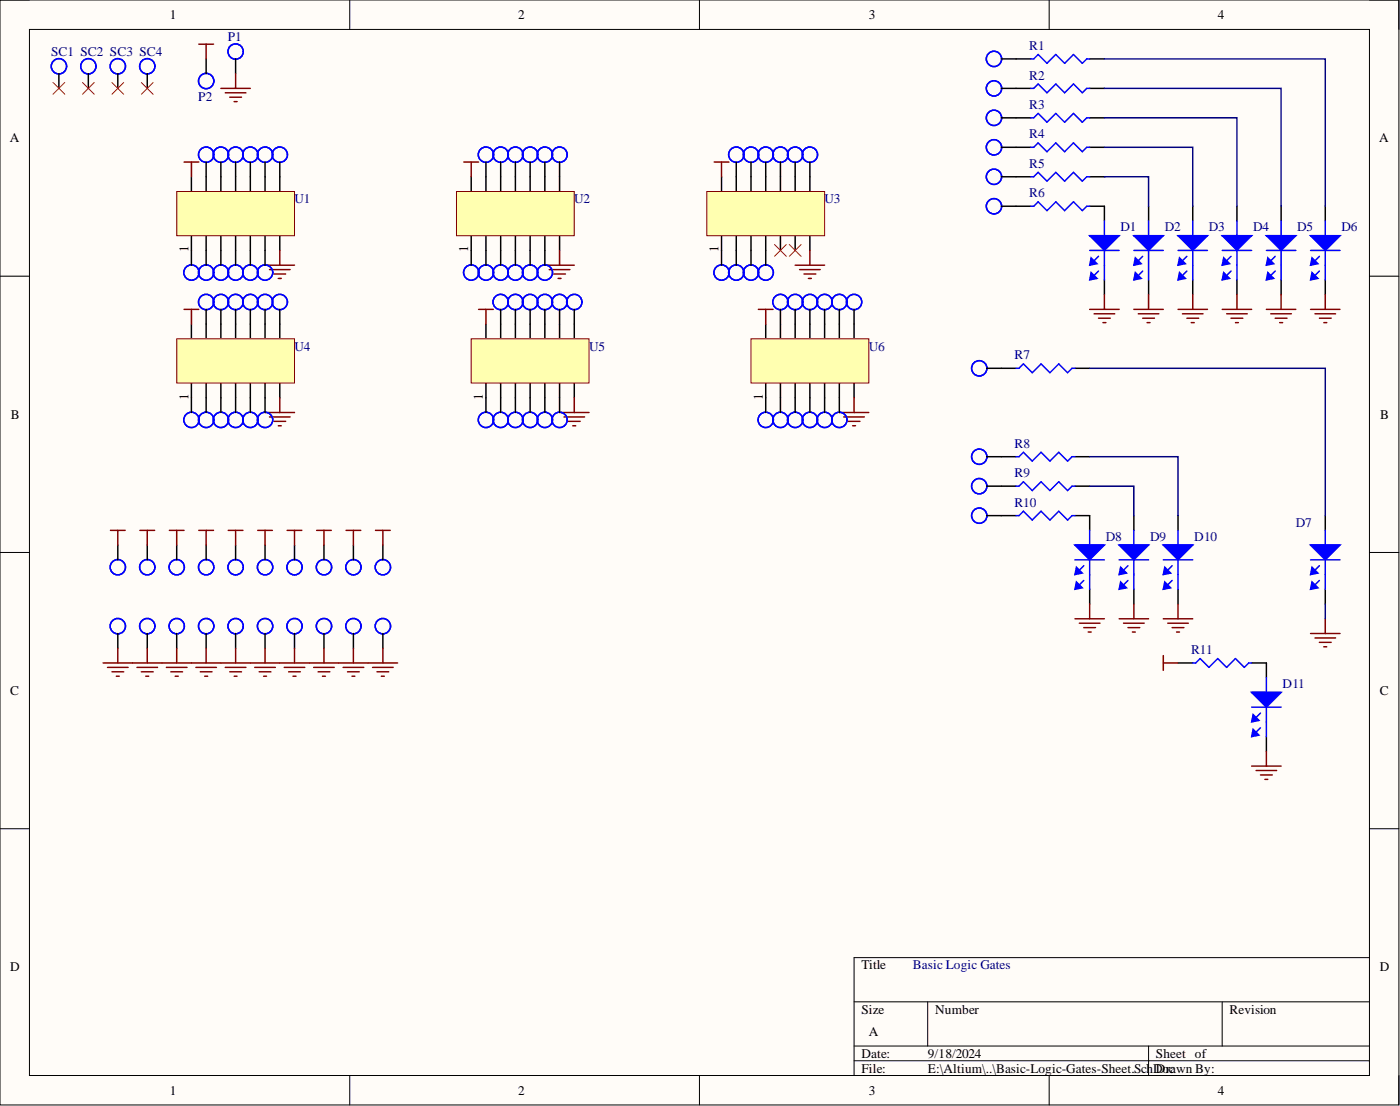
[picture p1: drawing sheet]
<svg xmlns="http://www.w3.org/2000/svg" width="241mm" height="190mm" viewBox="0 0 241 190" stroke-linecap="round" stroke-linejoin="round" font-family="sans-serif">
<path d="M0 0h241.1v190.3h-241.1z" fill-rule="evenodd" fill="#fffcf8"/>
<path d="M0 0h241.1v190.3h-241.1z" fill="none" stroke="#000" stroke-width=".17"/>
<path d="M5.1 5.1h230.9v180.1h-230.9z" fill-rule="evenodd" fill="#fffcf8"/>
<g fill="none" stroke="#000" stroke-width=".17">
<path d="M0 0h5.1M60.3 0v5.1M120.6 0v5.1M180.8 0v5.1M236 0h5.1v5.1M5.1 5.1h230.9v180.1h-230.9zM0 47.6h5.1M236 47.6h5.1M0 95.2h5.1M236 95.2h5.1M0 142.7h5.1M236 142.7h5.1"/>
<path d="M147.2 172.6h88.8M159.9 172.6v7.6M210.7 172.6v7.6M236 164.9h-88.8v20.3M60.3 185.2v5.1M120.6 185.2v5.1M147.2 180.2h88.8M147.2 182.7h88.8M180.8 185.2v5.1M198 180.2v5M241.1 185.2v5.1"/>
</g>
<g fill="none" stroke="#000" stroke-width=".25">
<path d="M81.2 30.4v2.6M83.8 30.4v2.6M86.3 30.4v2.6M88.8 30.4v2.6M91.4 30.4v2.6M93.9 30.4v2.6M96.4 30.4v2.6M81.2 40.6v2.5M83.8 40.6v2.5M86.3 40.6v2.5M88.8 40.6v2.5M91.4 40.6v2.5"/>
<path d="M93.9 40.6v2.5M96.4 40.6v2.5"/>
</g>
<path d="M78.7 33h20.3v7.6h-20.3z" fill-rule="evenodd" fill="#ffffb0"/>
<path d="M78.7 33h20.3v7.6h-20.3z" fill="none" stroke="#800000" stroke-width=".17"/>
<g fill="none" stroke="#000" stroke-width=".25">
<path d="M124.4 30.4v2.6M126.9 30.4v2.6M129.4 30.4v2.6M132 30.4v2.6M134.5 30.4v2.6M137.1 30.4v2.6M139.6 30.4v2.6M124.4 40.6v2.5M126.9 40.6v2.5M129.4 40.6v2.5M132 40.6v2.5M134.5 40.6v2.5"/>
<path d="M137.1 40.6v2.5M139.6 40.6v2.5"/>
</g>
<path d="M121.8 33h20.3v7.6h-20.3z" fill-rule="evenodd" fill="#ffffb0"/>
<path d="M121.8 33h20.3v7.6h-20.3z" fill="none" stroke="#800000" stroke-width=".17"/>
<g fill="none" stroke="#000" stroke-width=".25">
<path d="M33 30.4v2.6M35.5 30.4v2.6M38.1 30.4v2.6M40.6 30.4v2.6M43.1 30.4v2.6M45.7 30.4v2.6M48.2 30.4v2.6M33 40.6v2.5M35.5 40.6v2.5M38.1 40.6v2.5M40.6 40.6v2.5M43.1 40.6v2.5"/>
<path d="M45.7 40.6v2.5M48.2 40.6v2.5"/>
</g>
<path d="M30.5 33h20.3v7.6h-20.3z" fill-rule="evenodd" fill="#ffffb0"/>
<path d="M30.5 33h20.3v7.6h-20.3z" fill="none" stroke="#800000" stroke-width=".17"/>
<g fill="none" stroke="#000" stroke-width=".25">
<path d="M33 55.8v2.6M35.5 55.8v2.6M38.1 55.8v2.6M40.6 55.8v2.6M43.1 55.8v2.6M45.7 55.8v2.6M48.2 55.8v2.6M33 66v2.5M35.5 66v2.5M38.1 66v2.5M40.6 66v2.5M43.1 66v2.5"/>
<path d="M45.7 66v2.5M48.2 66v2.5"/>
</g>
<path d="M30.5 58.4h20.3v7.6h-20.3z" fill-rule="evenodd" fill="#ffffb0"/>
<path d="M30.5 58.4h20.3v7.6h-20.3z" fill="none" stroke="#800000" stroke-width=".17"/>
<g fill="none" stroke="#000" stroke-width=".25">
<path d="M83.8 55.8v2.6M86.3 55.8v2.6M88.8 55.8v2.6M91.4 55.8v2.6M93.9 55.8v2.6M96.4 55.8v2.6M99 55.8v2.6M83.8 66v2.5M86.3 66v2.5M88.8 66v2.5M91.4 66v2.5M93.9 66v2.5"/>
<path d="M96.4 66v2.5M99 66v2.5"/>
</g>
<path d="M81.2 58.4h20.3v7.6h-20.3z" fill-rule="evenodd" fill="#ffffb0"/>
<path d="M81.2 58.4h20.3v7.6h-20.3z" fill="none" stroke="#800000" stroke-width=".17"/>
<g fill="none" stroke="#000" stroke-width=".25">
<path d="M132 55.8v2.6M134.5 55.8v2.6M137.1 55.8v2.6M139.6 55.8v2.6M142.1 55.8v2.6M144.7 55.8v2.6M147.2 55.8v2.6M132 66v2.5M134.5 66v2.5M137.1 66v2.5M139.6 66v2.5M142.1 66v2.5"/>
<path d="M144.7 66v2.5M147.2 66v2.5"/>
</g>
<path d="M129.4 58.4h20.3v7.6h-20.3z" fill-rule="evenodd" fill="#ffffb0"/>
<path d="M129.4 58.4h20.3v7.6h-20.3z" fill="none" stroke="#800000" stroke-width=".17"/>
<g fill="none" stroke="#800000" stroke-width=".25">
<path d="M45.7 45.7h5.1M46.4 46.4h3.6M47.2 47.2h2M48 48h.5M48.2 43.1v2.6M93.9 45.7h5.1M94.7 46.4h3.5M95.4 47.2h2.1M96.2 48h.5M96.4 43.1v2.6M137.1 45.7h5M137.8 46.4h3.6"/>
<path d="M138.6 47.2h2M139.3 48h.5M139.6 43.1v2.6M45.7 71.1h5.1M46.4 71.8h3.6M47.2 72.6h2M48 73.3h.5M48.2 68.5v2.6M96.4 71.1h5.1M97.2 71.8h3.6M98 72.6h2M98.7 73.3h.5"/>
<path d="M99 68.5v2.6M144.7 71.1h5M145.4 71.8h3.6M146.2 72.6h2M147 73.3h.5M147.2 68.5v2.6"/>
</g>
<path d="M190.4 35.5v2.6M190.4 48.2v2.5" fill="none" stroke="#000" stroke-width=".25"/>
<path d="M190.4 38.1v2.5M187.8 40.6h5.1M190.4 45.7v2.5" fill="none" stroke="#00f" stroke-width=".25"/>
<path d="M187.8 40.6h5.1l-2.5 2.5z" fill="#00f"/>
<path d="M187.8 40.6h5.1l-2.5 2.5zM187.8 43.1h5.1M189.3 44.2l-1.5 1.5M190.4 43.1v2.6" fill="none" stroke="#00f" stroke-width=".25"/>
<path d="M188.1 44.4l1 1-1.3 .3z" fill="#00f"/>
<path d="M188.1 44.4l1 1-1.3 .3zM189.3 46.7l-1.5 1.5" fill="none" stroke="#00f" stroke-width=".25"/>
<path d="M188.1 46.9l1 1.1-1.3 .2z" fill="#00f"/>
<path d="M198 38.1v2.5M188.1 46.9l1 1.1-1.3 .2zM195.4 40.6h5.1M198 45.7v2.5" fill="none" stroke="#00f" stroke-width=".25"/>
<path d="M198 35.5v2.6M198 48.2v2.5" fill="none" stroke="#000" stroke-width=".25"/>
<path d="M195.4 40.6h5.1l-2.5 2.5z" fill="#00f"/>
<path d="M195.4 40.6h5.1l-2.5 2.5zM195.4 43.1h5.1M196.9 44.2l-1.5 1.5M198 43.1v2.6" fill="none" stroke="#00f" stroke-width=".25"/>
<path d="M195.7 44.4l1 1-1.3 .3z" fill="#00f"/>
<path d="M195.7 44.4l1 1-1.3 .3zM196.9 46.7l-1.5 1.5" fill="none" stroke="#00f" stroke-width=".25"/>
<path d="M195.7 46.9l1 1.1-1.3 .2z" fill="#00f"/>
<path d="M205.6 38.1v2.5M195.7 46.9l1 1.1-1.3 .2zM203 40.6h5.1M205.6 45.7v2.5" fill="none" stroke="#00f" stroke-width=".25"/>
<path d="M205.6 35.5v2.6M205.6 48.2v2.5" fill="none" stroke="#000" stroke-width=".25"/>
<path d="M203 40.6h5.1l-2.5 2.5z" fill="#00f"/>
<path d="M203 40.6h5.1l-2.5 2.5zM203 43.1h5.1M204.6 44.2l-1.6 1.5M205.6 43.1v2.6" fill="none" stroke="#00f" stroke-width=".25"/>
<path d="M203.3 44.4l1 1-1.3 .3z" fill="#00f"/>
<path d="M203.3 44.4l1 1-1.3 .3zM204.6 46.7l-1.6 1.5" fill="none" stroke="#00f" stroke-width=".25"/>
<path d="M203.3 46.9l1 1.1-1.3 .2z" fill="#00f"/>
<path d="M213.2 38.1v2.5M203.3 46.9l1 1.1-1.3 .2zM210.7 40.6h5M213.2 45.7v2.5" fill="none" stroke="#00f" stroke-width=".25"/>
<path d="M213.2 35.5v2.6M213.2 48.2v2.5" fill="none" stroke="#000" stroke-width=".25"/>
<path d="M210.7 40.6h5l-2.5 2.5z" fill="#00f"/>
<path d="M210.7 40.6h5l-2.5 2.5zM210.7 43.1h5M212.2 44.2l-1.5 1.5M213.2 43.1v2.6" fill="none" stroke="#00f" stroke-width=".25"/>
<path d="M210.9 44.4l1 1-1.2 .3z" fill="#00f"/>
<path d="M210.9 44.4l1 1-1.2 .3zM212.2 46.7l-1.5 1.5" fill="none" stroke="#00f" stroke-width=".25"/>
<path d="M210.9 46.9l1 1.1-1.2 .2z" fill="#00f"/>
<path d="M220.8 38.1v2.5M210.9 46.9l1 1.1-1.2 .2zM218.3 40.6h5M220.8 45.7v2.5" fill="none" stroke="#00f" stroke-width=".25"/>
<path d="M220.8 35.5v2.6M220.8 48.2v2.5" fill="none" stroke="#000" stroke-width=".25"/>
<path d="M218.3 40.6h5l-2.5 2.5z" fill="#00f"/>
<path d="M218.3 40.6h5l-2.5 2.5zM218.3 43.1h5M219.8 44.2l-1.5 1.5M220.8 43.1v2.6" fill="none" stroke="#00f" stroke-width=".25"/>
<path d="M218.5 44.4l1 1-1.2 .3z" fill="#00f"/>
<path d="M218.5 44.4l1 1-1.2 .3zM219.8 46.7l-1.5 1.5" fill="none" stroke="#00f" stroke-width=".25"/>
<path d="M218.5 46.9l1 1.1-1.2 .2z" fill="#00f"/>
<path d="M177.7 15.2h.5l.7-.7 1.6 1.5 1.5-1.5 1.5 1.5 1.5-1.5 1.5 1.5 .8-.8h.5M177.7 35.5h.5l.7-.7 1.6 1.5 1.5-1.5 1.5 1.5 1.5-1.5 1.5 1.5 .8-.8h.5M177.7 20.3h.5l.7-.8 1.6 1.6 1.5-1.6 1.5 1.6 1.5-1.6 1.5 1.6 .8-.8h.5M177.7 25.4h.5l.7-.8 1.6 1.5 1.5-1.5 1.5 1.5 1.5-1.5 1.5 1.5 .8-.7h.5M177.7 30.4h.5l.7-.7 1.6 1.5 1.5-1.5 1.5 1.5 1.5-1.5 1.5 1.5 .8-.8h.5M218.5 46.9l1 1.1-1.2 .2zM185.3 93.9h5.1M187.8 91.4v2.5M187.8 99v2.5" fill="none" stroke="#00f" stroke-width=".25"/>
<g fill="none" stroke="#800000" stroke-width=".25">
<path d="M187.8 53.3h5.1M188.6 54h3.5M189.3 54.8h2.1M190.1 55.6h.5M190.4 50.7v2.6M195.4 53.3h5.1M196.2 54h3.5M196.9 54.8h2.1M197.7 55.6h.5M198 50.7v2.6M203 53.3h5.1M203.8 54h3.6"/>
<path d="M204.6 54.8h2M205.3 55.6h.5M205.6 50.7v2.6M210.7 53.3h5M211.4 54h3.6M212.2 54.8h2M212.9 55.6h.5M213.2 50.7v2.6M218.3 53.3h5M219 54h3.6M219.8 54.8h2M220.6 55.6h.5"/>
<path d="M220.8 50.7v2.6"/>
</g>
<path d="M175.1 15.2h2.6M187.8 15.2h2.6M175.1 35.5h2.6M175.1 20.3h2.6M175.1 25.4h2.6M175.1 30.4h2.6M187.8 35.5h2.6M187.8 20.3h2.6M187.8 25.4h2.6M187.8 30.4h2.6M187.8 88.8v2.6M187.8 101.5v2.5" fill="none" stroke="#000" stroke-width=".25"/>
<path d="M185.3 93.9h5.1l-2.6 2.5z" fill="#00f"/>
<path d="M185.3 93.9h5.1l-2.6 2.5zM185.3 96.4h5.1M186.8 97.4l-1.5 1.6M187.8 96.4v2.6" fill="none" stroke="#00f" stroke-width=".25"/>
<path d="M185.5 97.7l1 1-1.2 .3z" fill="#00f"/>
<path d="M185.5 97.7l1 1-1.2 .3zM186.8 100l-1.5 1.5" fill="none" stroke="#00f" stroke-width=".25"/>
<path d="M185.5 100.2l1 1-1.2 .3z" fill="#00f"/>
<path d="M192.9 93.9h5.1M195.4 91.4v2.5M195.4 99v2.5M185.5 100.2l1 1-1.2 .3z" fill="none" stroke="#00f" stroke-width=".25"/>
<path d="M195.4 88.8v2.6M195.4 101.5v2.5" fill="none" stroke="#000" stroke-width=".25"/>
<path d="M192.9 93.9h5.1l-2.6 2.5z" fill="#00f"/>
<path d="M192.9 93.9h5.1l-2.6 2.5zM192.9 96.4h5.1M194.4 97.4l-1.5 1.6M195.4 96.4v2.6" fill="none" stroke="#00f" stroke-width=".25"/>
<path d="M193.1 97.7l1.1 1-1.3 .3z" fill="#00f"/>
<path d="M193.1 97.7l1.1 1-1.3 .3zM194.4 100l-1.5 1.5" fill="none" stroke="#00f" stroke-width=".25"/>
<path d="M193.1 100.2l1.1 1-1.3 .3z" fill="#00f"/>
<path d="M200.5 93.9h5.1M203 91.4v2.5M203 99v2.5M193.1 100.2l1.1 1-1.3 .3z" fill="none" stroke="#00f" stroke-width=".25"/>
<path d="M203 88.8v2.6M203 101.5v2.5" fill="none" stroke="#000" stroke-width=".25"/>
<path d="M200.5 93.9h5.1l-2.6 2.5z" fill="#00f"/>
<path d="M200.5 93.9h5.1l-2.6 2.5zM200.5 96.4h5.1M202 97.4l-1.5 1.6M203 96.4v2.6" fill="none" stroke="#00f" stroke-width=".25"/>
<path d="M200.8 97.7l1 1-1.3 .3z" fill="#00f"/>
<path d="M200.8 97.7l1 1-1.3 .3zM202 100l-1.5 1.5" fill="none" stroke="#00f" stroke-width=".25"/>
<path d="M200.8 100.2l1 1-1.3 .3z" fill="#00f"/>
<path d="M175.1 78.7h.5l.8-.8 1.5 1.5 1.5-1.5 1.6 1.5 1.5-1.5 1.5 1.5 .8-.7h.5M175.1 88.8h.5l.8-.7 1.5 1.5 1.5-1.5 1.6 1.5 1.5-1.5 1.5 1.5 .8-.8h.5M175.1 83.7h.5l.8-.7 1.5 1.5 1.5-1.5 1.6 1.5 1.5-1.5 1.5 1.5 .8-.8h.5M200.8 100.2l1 1-1.3 .3zM215.7 119.3h5.1M218.3 116.7v2.6M218.3 124.3v2.6" fill="none" stroke="#00f" stroke-width=".25"/>
<g fill="none" stroke="#800000" stroke-width=".25">
<path d="M185.3 106.6h5.1M186 107.3h3.6M186.8 108.1h2M187.6 108.9h.5M187.8 104v2.6M192.9 106.6h5.1M193.7 107.3h3.5M194.4 108.1h2M195.2 108.9h.5M195.4 104v2.6M200.5 106.6h5.1M201.3 107.3h3.5"/>
<path d="M202 108.1h2.1M202.8 108.9h.5M203 104v2.6"/>
</g>
<path d="M172.6 78.7h2.5M185.3 78.7h2.5M172.6 88.8h2.5M172.6 83.7h2.5M185.3 88.8h2.5M185.3 83.7h2.5M218.3 114.2v2.5M218.3 126.9v2.5" fill="none" stroke="#000" stroke-width=".25"/>
<path d="M215.7 119.3h5.1l-2.5 2.5z" fill="#00f"/>
<path d="M215.7 119.3h5.1l-2.5 2.5zM215.7 121.8h5.1M217.3 122.8l-1.6 1.5M218.3 121.8v2.5" fill="none" stroke="#00f" stroke-width=".25"/>
<path d="M216 123.1l1 1-1.3 .2z" fill="#00f"/>
<path d="M216 123.1l1 1-1.3 .2zM217.3 125.4l-1.6 1.5" fill="none" stroke="#00f" stroke-width=".25"/>
<path d="M216 125.6l1 1-1.3 .3z" fill="#00f"/>
<g fill="none" stroke="#00f" stroke-width=".25">
<path d="M225.9 93.9h5.1M228.4 91.4v2.5M228.4 99v2.5M205.6 114.2h.5l.7-.8 1.6 1.6 1.5-1.6 1.5 1.6 1.5-1.6 1.6 1.6 .7-.8h.5M216 125.6l1 1-1.3 .3z"/>
<circle cx="10.2" cy="11.4" r="1.32"/>
<circle cx="15.2" cy="11.4" r="1.32"/>
<circle cx="20.3" cy="11.4" r="1.32"/>
<circle cx="25.4" cy="11.4" r="1.32"/>
<circle cx="35.5" cy="14" r="1.32"/>
<circle cx="40.6" cy="8.9" r="1.32"/>
<circle cx="35.5" cy="26.6" r="1.32"/>
<circle cx="38.1" cy="26.6" r="1.32"/>
<circle cx="40.6" cy="26.6" r="1.32"/>
<circle cx="43.1" cy="26.6" r="1.32"/>
<circle cx="45.7" cy="26.6" r="1.32"/>
<circle cx="48.2" cy="26.6" r="1.32"/>
<circle cx="83.8" cy="26.6" r="1.32"/>
<circle cx="86.3" cy="26.6" r="1.32"/>
<circle cx="88.8" cy="26.6" r="1.32"/>
<circle cx="91.4" cy="26.6" r="1.32"/>
<circle cx="93.9" cy="26.6" r="1.32"/>
<circle cx="96.4" cy="26.6" r="1.32"/>
<circle cx="126.9" cy="26.6" r="1.32"/>
<circle cx="129.4" cy="26.6" r="1.32"/>
<circle cx="132" cy="26.6" r="1.32"/>
<circle cx="134.5" cy="26.6" r="1.32"/>
<circle cx="137.1" cy="26.6" r="1.32"/>
<circle cx="139.6" cy="26.6" r="1.32"/>
<circle cx="33" cy="46.9" r="1.32"/>
<circle cx="35.5" cy="52" r="1.32"/>
<circle cx="35.5" cy="46.9" r="1.32"/>
<circle cx="38.1" cy="52" r="1.32"/>
<circle cx="38.1" cy="46.9" r="1.32"/>
<circle cx="40.6" cy="52" r="1.32"/>
<circle cx="40.6" cy="46.9" r="1.32"/>
<circle cx="43.1" cy="52" r="1.32"/>
<circle cx="43.1" cy="46.9" r="1.32"/>
<circle cx="45.7" cy="52" r="1.32"/>
<circle cx="45.7" cy="46.9" r="1.32"/>
<circle cx="48.2" cy="52" r="1.32"/>
<circle cx="81.2" cy="46.9" r="1.32"/>
<circle cx="83.8" cy="46.9" r="1.32"/>
<circle cx="86.3" cy="52" r="1.32"/>
<circle cx="86.3" cy="46.9" r="1.32"/>
<circle cx="88.8" cy="52" r="1.32"/>
<circle cx="88.8" cy="46.9" r="1.32"/>
<circle cx="91.4" cy="52" r="1.32"/>
<circle cx="91.4" cy="46.9" r="1.32"/>
<circle cx="93.9" cy="52" r="1.32"/>
<circle cx="93.9" cy="46.9" r="1.32"/>
<circle cx="96.4" cy="52" r="1.32"/>
<circle cx="99" cy="52" r="1.32"/>
<circle cx="124.4" cy="46.9" r="1.32"/>
<circle cx="126.9" cy="46.9" r="1.32"/>
<circle cx="129.4" cy="46.9" r="1.32"/>
<circle cx="132" cy="46.9" r="1.32"/>
<circle cx="134.5" cy="52" r="1.32"/>
<circle cx="137.1" cy="52" r="1.32"/>
<circle cx="139.6" cy="52" r="1.32"/>
<circle cx="142.1" cy="52" r="1.32"/>
<circle cx="144.7" cy="52" r="1.32"/>
<circle cx="147.2" cy="52" r="1.32"/>
<circle cx="33" cy="72.3" r="1.32"/>
<circle cx="35.5" cy="72.3" r="1.32"/>
<circle cx="38.1" cy="72.3" r="1.32"/>
<circle cx="40.6" cy="72.3" r="1.32"/>
<circle cx="43.1" cy="72.3" r="1.32"/>
<circle cx="45.7" cy="72.3" r="1.32"/>
<circle cx="83.8" cy="72.3" r="1.32"/>
<circle cx="86.3" cy="72.3" r="1.32"/>
<circle cx="88.8" cy="72.3" r="1.32"/>
<circle cx="91.4" cy="72.3" r="1.32"/>
<circle cx="93.9" cy="72.3" r="1.32"/>
<circle cx="96.4" cy="72.3" r="1.32"/>
<circle cx="132" cy="72.3" r="1.32"/>
<circle cx="134.5" cy="72.3" r="1.32"/>
<circle cx="137.1" cy="72.3" r="1.32"/>
<circle cx="139.6" cy="72.3" r="1.32"/>
<circle cx="142.1" cy="72.3" r="1.32"/>
<circle cx="144.7" cy="72.3" r="1.32"/>
<circle cx="20.3" cy="97.7" r="1.32"/>
<circle cx="25.4" cy="97.7" r="1.32"/>
<circle cx="30.5" cy="97.7" r="1.32"/>
<circle cx="35.5" cy="97.7" r="1.32"/>
<circle cx="40.6" cy="97.7" r="1.32"/>
<circle cx="45.7" cy="97.7" r="1.32"/>
<circle cx="50.8" cy="97.7" r="1.32"/>
<circle cx="55.8" cy="97.7" r="1.32"/>
<circle cx="60.9" cy="97.7" r="1.32"/>
<circle cx="66" cy="97.7" r="1.32"/>
<circle cx="20.3" cy="107.8" r="1.32"/>
<circle cx="25.4" cy="107.8" r="1.32"/>
<circle cx="30.5" cy="107.8" r="1.32"/>
<circle cx="35.5" cy="107.8" r="1.32"/>
<circle cx="40.6" cy="107.8" r="1.32"/>
<circle cx="45.7" cy="107.8" r="1.32"/>
<circle cx="50.8" cy="107.8" r="1.32"/>
<circle cx="55.8" cy="107.8" r="1.32"/>
<circle cx="60.9" cy="107.8" r="1.32"/>
<circle cx="66" cy="107.8" r="1.32"/>
</g>
<g fill="none" stroke="#800000" stroke-width=".25">
<path d="M34.3 7.6h2.5M35.5 7.6v2.5M38.1 15.2h5M38.8 16h3.6M39.6 16.7h2M40.4 17.5h.5M40.6 12.7v2.5M31.7 27.9h2.6M33 27.9v2.5M79.9 27.9h2.6M81.2 27.9v2.5M123.1 27.9h2.5"/>
<path d="M124.4 27.9v2.5M31.7 53.3h2.6M33 53.3v2.5M82.5 53.3h2.5M83.8 53.3v2.5M130.7 53.3h2.5M132 53.3v2.5M19 91.4h2.6M20.3 91.4v2.5M24.1 91.4h2.5M25.4 91.4v2.5M29.2 91.4h2.5"/>
<path d="M30.5 91.4v2.5M34.3 91.4h2.5M35.5 91.4v2.5M39.3 91.4h2.6M40.6 91.4v2.5M44.4 91.4h2.6M45.7 91.4v2.5M49.5 91.4h2.5M50.8 91.4v2.5M54.6 91.4h2.5M55.8 91.4v2.5M59.6 91.4h2.6"/>
<path d="M60.9 91.4v2.5M64.7 91.4h2.6M66 91.4v2.5M17.8 114.2h50.7M18.5 115h3.6M19.3 115.7h2M20.1 116.5h.5M20.3 111.7v2.5M23.6 115h3.6M24.4 115.7h2M25.1 116.5h.5M25.4 111.7v2.5"/>
<path d="M28.7 115h3.5M29.4 115.7h2.1M30.2 116.5h.5M30.5 111.7v2.5M33.8 115h3.5M34.5 115.7h2M35.3 116.5h.5M35.5 111.7v2.5M38.8 115h3.6M39.6 115.7h2M40.4 116.5h.5M40.6 111.7v2.5"/>
<path d="M43.9 115h3.6M44.7 115.7h2M45.4 116.5h.5M45.7 111.7v2.5M49 115h3.5M49.7 115.7h2.1M50.5 116.5h.5M50.8 111.7v2.5M54.1 115h3.5M54.8 115.7h2.1M55.6 116.5h.5M55.8 111.7v2.5"/>
<path d="M59.1 115h3.6M59.9 115.7h2M60.7 116.5h.5M60.9 111.7v2.5M64.2 115h3.6M65 115.7h2M65.7 116.5h.5M66 111.7v2.5M200.5 112.9v2.6M200.5 114.2h2.5M215.7 132h5.1M216.5 132.7h3.5"/>
<path d="M217.3 133.5h2M218 134.2h.5M218.3 129.4v2.6"/>
</g>
<g fill="none" stroke="#000" stroke-width=".25">
<path d="M10.2 12.7v2.5M15.2 12.7v2.5M20.3 12.7v2.5M25.4 12.7v2.5M35.5 10.1v2.6M40.6 10.1v2.6M35.5 27.9v2.5M38.1 27.9v2.5M40.6 27.9v2.5M43.1 27.9v2.5M45.7 27.9v2.5M48.2 27.9v2.5"/>
<path d="M83.8 27.9v2.5M86.3 27.9v2.5M88.8 27.9v2.5M91.4 27.9v2.5M93.9 27.9v2.5M96.4 27.9v2.5M126.9 27.9v2.5M129.4 27.9v2.5M132 27.9v2.5M134.5 27.9v2.5M137.1 27.9v2.5M139.6 27.9v2.5"/>
<path d="M33 43.1v2.6M35.5 43.1v2.6M35.5 53.3v2.5M38.1 43.1v2.6M38.1 53.3v2.5M40.6 43.1v2.6M40.6 53.3v2.5M43.1 43.1v2.6M43.1 53.3v2.5M45.7 43.1v2.6M45.7 53.3v2.5M48.2 53.3v2.5"/>
<path d="M81.2 43.1v2.6M83.8 43.1v2.6M86.3 43.1v2.6M86.3 53.3v2.5M88.8 43.1v2.6M88.8 53.3v2.5M91.4 43.1v2.6M91.4 53.3v2.5M93.9 43.1v2.6M93.9 53.3v2.5M96.4 53.3v2.5M99 53.3v2.5"/>
<path d="M124.4 43.1v2.6M126.9 43.1v2.6M129.4 43.1v2.6M132 43.1v2.6M134.5 53.3v2.5M137.1 53.3v2.5M139.6 53.3v2.5M142.1 53.3v2.5M144.7 53.3v2.5M147.2 53.3v2.5M33 68.5v2.6M35.5 68.5v2.6"/>
<path d="M38.1 68.5v2.6M40.6 68.5v2.6M43.1 68.5v2.6M45.7 68.5v2.6M83.8 68.5v2.6M86.3 68.5v2.6M88.8 68.5v2.6M91.4 68.5v2.6M93.9 68.5v2.6M96.4 68.5v2.6M132 68.5v2.6M134.5 68.5v2.6"/>
<path d="M137.1 68.5v2.6M139.6 68.5v2.6M142.1 68.5v2.6M144.7 68.5v2.6M20.3 93.9v2.5M25.4 93.9v2.5M30.5 93.9v2.5M35.5 93.9v2.5M40.6 93.9v2.5M45.7 93.9v2.5M50.8 93.9v2.5M55.8 93.9v2.5"/>
<path d="M60.9 93.9v2.5M66 93.9v2.5M228.4 88.8v2.6M20.3 109.1v2.6M25.4 109.1v2.6M30.5 109.1v2.6M35.5 109.1v2.6M40.6 109.1v2.6M45.7 109.1v2.6M50.8 109.1v2.6M55.8 109.1v2.6M60.9 109.1v2.6"/>
<path d="M66 109.1v2.6M203 114.2h2.6M215.7 114.2h2.6M228.4 101.5v2.5"/>
</g>
<path d="M9.1 14.2l2.1 2M11.2 14.2l-2.1 2M14.2 14.2l2 2M16.2 14.2l-2 2M19.3 14.2l2 2M21.3 14.2l-2 2M24.4 14.2l2 2M26.4 14.2l-2 2" fill="none" stroke="#f00" stroke-width=".17"/>
<path d="M225.9 93.9h5.1l-2.6 2.5z" fill="#00f"/>
<path d="M225.9 93.9h5.1l-2.6 2.5zM225.9 96.4h5.1M227.4 97.4l-1.5 1.6M228.4 96.4v2.6" fill="none" stroke="#00f" stroke-width=".25"/>
<path d="M226.1 97.7l1.1 1-1.3 .3z" fill="#00f"/>
<path d="M226.1 97.7l1.1 1-1.3 .3zM227.4 100l-1.5 1.5" fill="none" stroke="#00f" stroke-width=".25"/>
<path d="M226.1 100.2l1.1 1-1.3 .3z" fill="#00f"/>
<path d="M228.4 38.1v2.5M225.9 40.6h5.1M228.4 45.7v2.5M226.1 100.2l1.1 1-1.3 .3z" fill="none" stroke="#00f" stroke-width=".25"/>
<path d="M228.4 35.5v2.6M228.4 48.2v2.5" fill="none" stroke="#000" stroke-width=".25"/>
<path d="M225.9 40.6h5.1l-2.6 2.5z" fill="#00f"/>
<path d="M225.9 40.6h5.1l-2.6 2.5zM225.9 43.1h5.1M227.4 44.2l-1.5 1.5M228.4 43.1v2.6" fill="none" stroke="#00f" stroke-width=".25"/>
<path d="M226.1 44.4l1.1 1-1.3 .3z" fill="#00f"/>
<path d="M226.1 44.4l1.1 1-1.3 .3zM227.4 46.7l-1.5 1.5" fill="none" stroke="#00f" stroke-width=".25"/>
<path d="M226.1 46.9l1.1 1.1-1.3 .2z" fill="#00f"/>
<g fill="none" stroke="#00f" stroke-width=".25">
<path d="M177.7 10.1h.5l.7-.7 1.6 1.5 1.5-1.5 1.5 1.5 1.5-1.5 1.5 1.5 .8-.8h.5M226.1 46.9l1.1 1.1-1.3 .2zM175.1 63.4h.5l.8-.7 1.5 1.5 1.5-1.5 1.6 1.5 1.5-1.5 1.5 1.5 .8-.8h.5"/>
<circle cx="171.3" cy="10.1" r="1.32"/>
<circle cx="171.3" cy="15.2" r="1.32"/>
<circle cx="171.3" cy="20.3" r="1.32"/>
<circle cx="171.3" cy="25.4" r="1.32"/>
<circle cx="171.3" cy="35.5" r="1.32"/>
<circle cx="171.3" cy="30.4" r="1.32"/>
<circle cx="168.8" cy="63.4" r="1.32"/>
<circle cx="168.8" cy="78.7" r="1.32"/>
<circle cx="168.8" cy="83.7" r="1.32"/>
<circle cx="168.8" cy="88.8" r="1.32"/>
</g>
<path d="M225.9 53.3h5.1M226.6 54h3.6M227.4 54.8h2M228.2 55.6h.5M228.4 50.7v2.6M225.9 109.1h5.1M226.6 109.9h3.6M227.4 110.6h2M228.2 111.4h.5M228.4 106.6v2.5" fill="none" stroke="#800000" stroke-width=".25"/>
<path d="M172.6 10.1h5.1M172.6 15.2h2.5M187.8 10.1h2.6M172.6 20.3h2.5M172.6 25.4h2.5M172.6 30.4h2.5M172.6 35.5h2.5M170 63.4h5.1M170 78.7h2.6M185.3 63.4h2.5M170 83.7h2.6M170 88.8h2.6" fill="none" stroke="#000" stroke-width=".25"/>
<path d="M190.4 15.2h30.4v20.3M190.4 10.1h38v25.4M190.4 30.4h7.6v5.1M190.4 25.4h15.2v10.1M190.4 20.3h22.8v15.2M187.8 78.7h15.2v10.1M187.8 63.4h40.6v25.4M187.8 83.7h7.6v5.1M228.4 104v2.6" fill="none" stroke="#000080" stroke-width=".25"/>
<path d="M133.5 42.1l2 2.1M135.5 42.1l-2 2.1M136 42.1l2.1 2.1M138.1 42.1l-2.1 2.1" fill="none" stroke="#f00" stroke-width=".17"/>
<g font-size="2.3">
<text x="29.3" y="3.3">1</text>
<text x="89.3" y="3.3">2</text>
<text x="149.7" y="3.3">3</text>
<text x="209.9" y="3.3">4</text>
<text x="1.7" y="24.5">A</text>
<text x="237.7" y="24.5">A</text>
<text x="32.5" y="43.5" transform="rotate(-90 32.5 43.5)">1</text>
<text x="80.7" y="43.5" transform="rotate(-90 80.7 43.5)">1</text>
<text x="123.9" y="43.5" transform="rotate(-90 123.9 43.5)">1</text>
<text x="32.5" y="68.9" transform="rotate(-90 32.5 68.9)">1</text>
<text x="83.2" y="68.9" transform="rotate(-90 83.2 68.9)">1</text>
<text x="131.5" y="68.9" transform="rotate(-90 131.5 68.9)">1</text>
<text x="1.9" y="72.2">B</text>
<text x="237.9" y="72.2">B</text>
<text x="1.8" y="119.7">C</text>
<text x="237.8" y="119.7">C</text>
<text x="1.8" y="167.3">D</text>
<text x="148.5" y="167">Title</text>
<text x="237.8" y="167.3">D</text>
<text x="148.5" y="174.6">Size</text>
<text x="149.7" y="178.4">A</text>
<text x="161.2" y="174.6">Number</text>
<text x="211.9" y="174.6">Revision</text>
<text x="148.5" y="182.2">Date:</text>
<text x="148.5" y="184.7">File:</text>
<text x="159.9" y="182.2">9/18/2024</text>
<text x="159.9" y="184.7">E:\Altium\..\Basic-Logic-Gates-Sheet.SchDoc</text>
<text x="199.2" y="182.2">Sheet of</text>
<text x="199.2" y="184.7">Drawn By:</text>
<text x="29.3" y="188.5">1</text>
<text x="89.3" y="188.5">2</text>
<text x="149.7" y="188.5">3</text>
<text x="209.9" y="188.5">4</text>
</g>
<g font-size="2.3" fill="#000080">
<text x="8.8" y="9.6">SC1 SC2 SC3 SC4</text>
<text x="39.3" y="7.1">P1</text>
<text x="177.4" y="8.6">R1</text>
<text x="34.2" y="17.3">P2</text>
<text x="177.4" y="13.7">R2</text>
<text x="177.4" y="18.8">R3</text>
<text x="177.4" y="23.8">R4</text>
<text x="177.4" y="28.9">R5</text>
<text x="50.8" y="35">U1</text>
<text x="99" y="35">U2</text>
<text x="142.1" y="35">U3</text>
<text x="177.4" y="34">R6</text>
<text x="193.1" y="39.8">D1</text>
<text x="200.8" y="39.8">D2</text>
<text x="208.4" y="39.8">D3</text>
<text x="216" y="39.8">D4</text>
<text x="223.6" y="39.8">D5</text>
<text x="231.2" y="39.8">D6</text>
<text x="50.8" y="60.4">U4</text>
<text x="101.5" y="60.4">U5</text>
<text x="149.7" y="60.4">U6</text>
<text x="174.9" y="61.9">R7</text>
<text x="174.9" y="77.1">R8</text>
<text x="174.9" y="82.2">R9</text>
<text x="174.9" y="87.3">R10</text>
<text x="190.6" y="93.1">D8</text>
<text x="198.2" y="93.1">D9</text>
<text x="205.8" y="93.1">D10</text>
<text x="223.3" y="90.8">D7</text>
<text x="205.3" y="112.7">R11</text>
<text x="221.1" y="118.5">D11</text>
<text x="157.4" y="167">Basic Logic Gates</text>
</g>
</svg>
